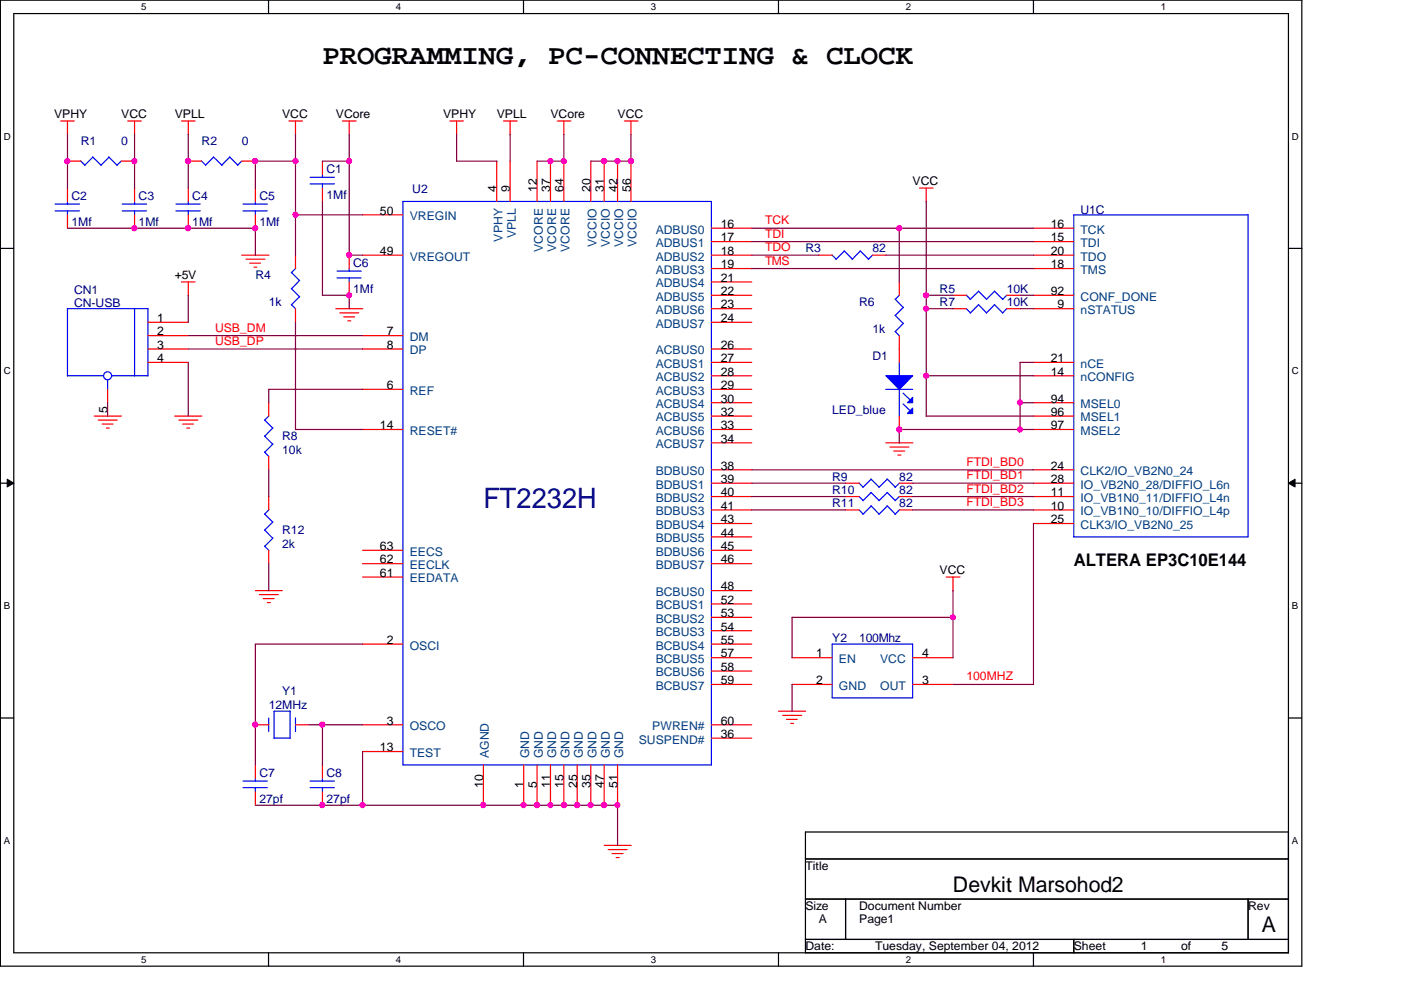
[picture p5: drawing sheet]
<svg xmlns="http://www.w3.org/2000/svg" width="297mm" height="210mm" viewBox="0 0 297 210" stroke-linecap="round" stroke-linejoin="round" font-family="sans-serif">
<path d="M.1 0h275.9v204.9h-275.9zM2.9 2.9h270.3v199.1h-270.3z" fill="none" stroke="#000" stroke-width=".25"/>
<g fill="#fff">
<path d="M29.9 .3h1.1v2.3h-1.1z"/>
<path d="M29.9 202.3h1.1v2.3h-1.1z"/>
</g>
<path d="M56.9 0v2.9M56.9 202v2.9" fill="none" stroke="#000" stroke-width=".25"/>
<g fill="#fff">
<path d="M83.9 .3h1.1v2.3h-1.1z"/>
<path d="M83.9 202.3h1.1v2.3h-1.1z"/>
</g>
<path d="M111 0v2.9M111 202v2.9" fill="none" stroke="#000" stroke-width=".25"/>
<g fill="#fff">
<path d="M138 .3h1.1v2.3h-1.1z"/>
<path d="M138 202.3h1.1v2.3h-1.1z"/>
</g>
<path d="M165.1 0v2.9M165.1 202v2.9" fill="none" stroke="#000" stroke-width=".25"/>
<g fill="#fff">
<path d="M192.1 .3h1.1v2.3h-1.1z"/>
<path d="M192.1 202.3h1.1v2.3h-1.1z"/>
</g>
<path d="M219.1 0v2.9M219.1 202v2.9" fill="none" stroke="#000" stroke-width=".25"/>
<g fill="#fff">
<path d="M246.1 .3h1.1v2.3h-1.1z"/>
<path d="M246.1 202.3h1.1v2.3h-1.1z"/>
<path d="M.8 27.8h1.4v2.2h-1.4z"/>
<path d="M273.9 27.8h1.4v2.2h-1.4z"/>
<path d="M.8 77.6h1.4v2.2h-1.4z"/>
<path d="M273.9 77.6h1.4v2.2h-1.4z"/>
</g>
<path d="M.1 52.7h2.8M273.2 52.7h2.8" fill="none" stroke="#000" stroke-width=".25"/>
<g fill="#fff">
<path d="M.8 127.3h1.3v2.3h-1.3z"/>
<path d="M273.9 127.3h1.3v2.3h-1.3z"/>
</g>
<path d="M.1 102.4h2.8M273.2 102.4h2.8" fill="none" stroke="#000" stroke-width=".25"/>
<path d="M1.5 101.6l1.4 .8-1.4 .9zM273.2 102.4l1.4-.8v1.7z" fill="#000"/>
<path d="M1.5 101.6l1.4 .8-1.4 .9zM273.2 102.4l1.4-.8v1.7z" fill="none" stroke="#000" stroke-width=".21"/>
<g fill="#fff">
<path d="M.8 177.1h1.3v2.3h-1.3z"/>
<path d="M273.9 177.1h1.3v2.3h-1.3z"/>
</g>
<path d="M.1 152.2h2.8M273.2 152.2h2.8M170.8 176.4h102.4v25.6h-102.4zM170.8 182.1h102.4M170.8 190.6h102.4M170.8 199.2h102.4M179.3 190.6v8.6M227.7 199.2v2.8M264.6 190.6v8.6" fill="none" stroke="#000" stroke-width=".25"/>
<g fill="none" stroke="#f00" stroke-width=".25">
<path d="M12.9 25.7h2.8M14.3 25.7v2.8M14.3 39.9v2.8M14.3 34.2h2.8M25.7 34.2h2.8M27.1 25.7h2.9M28.5 25.7v2.8M28.5 39.9v2.8M38.5 25.7h2.9M39.9 25.7v2.8M39.9 39.9v2.8M39.9 34.2h2.9"/>
<path d="M51.3 34.2h2.8M54.1 39.9v2.8M61.3 25.7h2.8M62.6 25.7v2.8M68.4 34.2v2.8M68.4 39.9v2.8M72.6 25.7h2.9M74 25.7v2.8M95.4 25.7h2.9M96.8 25.7v2.8M105.3 34.2v8.5M106.8 25.7h2.8"/>
<path d="M108.2 25.7v2.8M108.2 34.2v8.5M113.9 34.2v8.5M116.7 34.2v8.5M118.1 25.7h2.9M119.5 25.7v2.8M119.5 34.2v8.5M125.3 34.2v8.5M128.1 34.2v8.5M130.9 34.2v8.5M132.4 25.7h2.9M133.8 25.7v2.8"/>
<path d="M133.8 34.2v8.5M194.9 39.9h2.9M196.4 39.9v2.9M14.3 45.6v2.8M28.5 45.6v2.8M38.5 59.8h2.9M39.9 45.6v2.8M39.9 59.8v2.9M51.3 54.1h5.7M52.2 54.9h4M53 55.8h2.2M53.8 56.6h.6"/>
<path d="M54.1 45.6v2.8M74 54.1v2.8M74 59.8v2.8M76.9 54.1h8.5M76.9 45.6h8.5M150.8 59.8h8.6M150.8 54.1h8.6M150.8 48.4h8.6M150.8 51.2h8.6M150.8 56.9h8.6M173.6 54.1h2.8M185 54.1h2.8"/>
<path d="M219.1 54.1h8.6M219.1 48.4h8.6M219.1 51.2h8.6M219.1 56.9h8.6M31.4 68.3h8.5M31.4 71.2h8.5M31.4 74h8.5M31.4 76.8h8.5M71.2 65.4h5.7M72 66.3h4.1M72.9 67.2h2.3M73.7 68h.7"/>
<path d="M76.9 71.2h8.5M76.9 74h8.5M150.8 65.4h8.6M150.8 68.3h8.6M150.8 74h8.6M150.8 76.8h8.6M150.8 62.6h8.6M150.8 79.7h8.6M202.1 65.4h2.8M202.1 62.6h2.8M213.4 65.4h2.9M213.4 62.6h2.9"/>
<path d="M219.1 65.4h8.6M219.1 76.8h8.6M219.1 62.6h8.6M219.1 79.7h8.6M20 88.2h5.7M20.8 89.1h4M21.7 89.9h2.3M22.6 90.8h.6M22.8 82.5v2.9M37 88.2h5.8M37.9 89.1h4M38.7 89.9h2.3"/>
<path d="M39.6 90.8h.6M57 85.4v2.8M57 96.8v2.8M76.9 82.5h8.5M76.9 91.1h8.5M150.8 88.2h8.6M150.8 93.9h8.6M150.8 82.5h8.6M150.8 85.4h8.6M150.8 91.1h8.6M150.8 99.6h8.6M187.8 93.9h5.7"/>
<path d="M188.7 94.8h4M189.5 95.6h2.3M190.4 96.5h.6M219.1 88.2h8.6M219.1 85.4h8.6M219.1 91.1h8.6M219.1 99.6h8.6M57 105.3v2.8M57 116.7v2.8M76.9 116.7h8.5M76.9 119.5h8.5M150.8 102.4h8.6"/>
<path d="M150.8 105.3h8.6M150.8 108.1h8.6M150.8 111h8.6M150.8 113.8h8.6M150.8 116.7h8.6M150.8 119.5h8.6M179.3 102.4h2.9M179.3 105.3h2.9M179.3 108.1h2.9M190.7 102.4h2.8M190.7 105.3h2.8M190.7 108.1h2.8"/>
<path d="M219.1 102.4h8.6M219.1 105.3h8.6M219.1 108.1h8.6M219.1 111h8.6M54.1 125.2h5.8M55 126.1h4M55.8 126.9h2.3M56.7 127.8h.6M76.9 122.3h8.5M76.9 136.6h8.5M150.8 125.2h8.6M150.8 128.1h8.6"/>
<path d="M150.8 130.9h8.6M150.8 133.7h8.6M150.8 136.6h8.6M150.8 139.4h8.6M167.9 139.4h8.5M193.5 139.4h8.6M200.6 122.3h2.9M202.1 122.3v3M54.1 153.7h2.9M62.6 153.7h2.9M76.9 153.7h8.5M76.9 159.3h8.5"/>
<path d="M150.8 142.3h8.6M150.8 145.1h8.6M150.8 153.7h8.6M150.8 156.5h8.6M165.1 150.8h5.7M165.9 151.7h4.1M166.7 152.5h2.3M167.6 153.4h.6M167.9 145.1h8.5M193.5 145.1h8.6M54.1 162.2v2.8M54.1 167.9v2.8"/>
<path d="M102.5 162.2v8.5M111 162.2v8.5M113.9 162.2v8.5M116.7 162.2v8.5M119.5 162.2v8.5M122.4 162.2v8.5M125.3 162.2v8.5M128.1 179.2h5.7M128.1 162.2v8.5M130.9 162.2v8.5M128.9 180.1h4.1M129.7 181h2.4"/>
<path d="M130.6 181.8h.7"/>
</g>
<g fill="none" stroke="#00f" stroke-width=".25">
<path d="M17.1 34.1l.9 .9M19.6 33.3l1.8 1.7M19.7 33.3l-1.8 1.8M23.1 33.3l1.7 1.7M23.1 33.3l-1.7 1.8M25.7 34.2l-.9 .9M42.7 34.1l.9 .9M45.3 33.3l1.7 1.7M45.3 33.3l-1.7 1.8M48.7 33.3l1.7 1.7M48.7 33.3l-1.7 1.8M51.3 34.2l-.9 .9"/>
<path d="M65.7 39h5.2M65.7 37.6h5.2M68.4 37v.6M68.4 38.9v1M11.7 44.7h5.1M11.7 43.3h5.1M14.3 42.7v.6M14.3 44.7v.9M25.9 44.7h5.2M25.9 43.3h5.2M28.5 42.7v.6M28.5 44.7v.9"/>
<path d="M37.3 44.7h5.2M37.3 43.3h5.2M39.9 42.7v.6M39.9 44.7v.9M51.5 44.7h5.2M51.5 43.3h5.2M54.1 42.7v.6M54.1 44.7v.9M71.5 58.9h5.1M71.5 57.5h5.1M74 56.9v.6M74 58.9v.9"/>
<path d="M85.4 42.7h65.4v119.5h-65.4zM176.4 54.1l.9 .8M179 53.2l1.7 1.8 1.7-1.8M179 53.2l-1.8 1.8M182.4 53.2l1.7 1.7M185 54.1l-.9 .9M227.7 45.6h36.9v68.2h-36.9zM14.3 65.4h17.1M14.3 79.7h7.7M14.3 65.4v14.3M23.7 79.7h7.7M28.5 65.4v14.3"/>
<path d="M31.4 65.4v14.3M204.8 62.6l.9 .9M207.4 64.6l1.8 1.7M207.4 61.7l1.8 1.8M207.5 64.6l-1.8 1.8-.9-1M207.5 61.8l-1.8 1.7M210.8 64.6l1.8 1.7M210.8 61.7l1.8 1.8M210.9 64.6l-1.8 1.8M210.9 61.8l-1.8 1.7M213.4 65.4l-.8 1M213.4 62.6l-.8 .9"/>
<path d="M22.8 80.6v2M56.1 95.8l.9 1M56.1 92.5l1.7 1.7M56.1 89l1.7 1.8M57 88.2l-.9 .9M57.9 94.1l-1.8 1.8M57.9 90.7l-1.8 1.8M56.1 115.8l.9 .9M56.1 112.4l1.7 1.7M56.1 109l1.7 1.7M57 108.1l-.9 .9M57.9 114.1l-1.8 1.7"/>
<path d="M57.9 110.7l-1.8 1.7M182.1 102.4l.9 .9M182.1 105.2l.9 .9M182.1 108.1l.9 .9M184.7 101.6l1.7 1.7M184.7 104.4l1.7 1.7M184.7 107.2l1.6 1.9 1.8-1.8M184.7 101.6l-1.7 1.7M184.7 104.4l-1.7 1.8M184.7 107.3l-1.7 1.8M188.1 101.6l1.7 1.7M188.1 104.4l1.7 1.7"/>
<path d="M188.1 107.2l1.7 1.8M188.1 101.6l-1.8 1.7M188.1 104.4l-1.8 1.8M190.7 102.4l-.9 .9M190.7 105.3l-.9 .9M190.7 108.1l-.9 1M176.4 136.6h17.1v11.4h-17.1zM57 152.2v2.9M58.1 150.8h3.4M58.1 150.8v5.7h3.4M61.5 150.7v5.8M62.6 152.2v2.9"/>
<path d="M51.5 167h5.2M51.5 165.6h5.2M54.1 165v.7M54.1 167v.9"/>
<circle cx="22.8" cy="79.7" r=".85"/>
</g>
<path d="M187.8 79.7h5.7l-2.8 2.8z" fill="#00f"/>
<path d="M187.8 79.7h5.7l-2.8 2.8z" fill="none" stroke="#00f" stroke-width=".25"/>
<path d="M193.5 84.2v1.2h-1.1z" fill="#00f"/>
<path d="M193.5 84.2v1.2h-1.1z" fill="none" stroke="#00f" stroke-width=".25"/>
<path d="M193.5 86.5v1.2h-1.1z" fill="#00f"/>
<g fill="none" stroke="#00f" stroke-width=".25">
<path d="M61.8 57.7l1.7 1.8M62.7 56.9l-.9 .9M63.5 59.4l-1.7 1.8M61.8 64.6l.8 .8M61.8 61.2l1.7 1.7M63.5 62.9l-1.7 1.7M189.8 70.3l.9 .9M189.8 66.8l1.7 1.8M189.8 63.4l1.7 1.8M190.7 76.8v2.9M190.7 62.6l-.9 .9M191.6 68.5l-1.8 1.8"/>
<path d="M191.6 65.2l-1.8 1.7M187.8 82.5h5.7M190.7 82.5v5.8M191.5 83.4l1.5 1.4M191.5 85.6l1.5 1.5M193.5 86.5v1.2h-1.1zM65.7 167h5.2M65.7 165.6h5.2M68.4 165v.7M68.4 167v.9"/>
</g>
<path d="M62.6 54.1v2.8M190.7 59.8v2.8M62.6 65.4v2.9M190.7 71.2v5.6M190.7 88.2v2.9M68.4 162.2v2.8M68.4 167.9v2.8" fill="none" stroke="#f00" stroke-width=".25"/>
<g fill="none" stroke="#800040" stroke-width=".25">
<path d="M14.3 28.5v11.4M28.5 28.5v11.4M39.9 28.5v11.4M62.6 28.5v25.6M62.7 34.2h-8.6v5.7M68.4 34.2h5.7M74 28.5v25.6h2.9M96.8 28.5v5.7h8.6M108.2 28.5v5.7M113.9 34.2h5.7M119.5 28.5v5.7M125.3 34.2h8.5"/>
<path d="M133.8 28.5v5.7M14.3 48.4h39.9M54.1 48.4v5.7M62.6 45.6h14.3M68.4 42.7v20M159.4 51.2h59.8M159.4 48.4h59.8M159.4 54.1h14.2M159.4 56.9h59.8M187.8 54.1h31.4M190.7 48.4v11.4M196.4 42.7v45.6"/>
<path d="M39.9 62.6v5.8M39.9 76.8v11.5M39.9 71.2h37M39.9 74h37M62.6 68.3v22.8M68.4 62.6h5.7M74 62.6v2.9M196.4 65.4h5.7M196.4 62.6h5.7M196.4 79.7h22.8M216.3 65.4h2.9M216.3 62.6h2.9"/>
<path d="M219.1 76.8h-2.8v14.3M22.8 85.4v2.9M57 99.6v5.7M62.6 91.1h14.3M76.9 82.5h-19.9v2.9M159.4 99.6h59.8M196.4 88.2h22.8M216.2 85.4h2.9M219.2 91.1h-28.5v2.8M57 119.5v5.8M159.4 108.1h19.9M159.4 105.3h19.9"/>
<path d="M159.4 102.4h19.9M193.5 108.1h25.7M193.5 105.3h25.7M193.5 102.4h25.7M219.1 111v34.1M76.9 136.6h-22.8v25.6M202.1 125.2v14.3M202.1 130.9h-34.2v8.6M65.5 153.7h11.4M68.4 153.7v8.5M76.9 159.3v11.5M167.9 145.1v5.7"/>
<path d="M202.1 145.1h17.1M54.1 170.7h76.9M130.9 170.7v8.6"/>
</g>
<circle cx="122.4" cy="170.7" r=".56" fill="#f0f"/>
<circle cx="122.4" cy="170.7" r=".56" fill="none" stroke="#f0f" stroke-width=".25"/>
<circle cx="54.1" cy="153.6" r=".56" fill="#f0f"/>
<circle cx="54.1" cy="153.6" r=".56" fill="none" stroke="#f0f" stroke-width=".25"/>
<circle cx="28.5" cy="34.2" r=".56" fill="#f0f"/>
<circle cx="28.5" cy="34.2" r=".56" fill="none" stroke="#f0f" stroke-width=".25"/>
<circle cx="14.3" cy="34.2" r=".56" fill="#f0f"/>
<circle cx="14.3" cy="34.2" r=".56" fill="none" stroke="#f0f" stroke-width=".25"/>
<circle cx="74" cy="62.6" r=".55" fill="#f0f"/>
<circle cx="74" cy="62.6" r=".55" fill="none" stroke="#f0f" stroke-width=".25"/>
<circle cx="39.9" cy="48.4" r=".56" fill="#f0f"/>
<circle cx="39.9" cy="48.4" r=".56" fill="none" stroke="#f0f" stroke-width=".25"/>
<circle cx="128" cy="34.2" r=".56" fill="#f0f"/>
<circle cx="128" cy="34.2" r=".56" fill="none" stroke="#f0f" stroke-width=".25"/>
<circle cx="54.1" cy="34.2" r=".56" fill="#f0f"/>
<circle cx="54.1" cy="34.2" r=".56" fill="none" stroke="#f0f" stroke-width=".25"/>
<circle cx="62.6" cy="34.2" r=".56" fill="#f0f"/>
<circle cx="62.6" cy="34.2" r=".56" fill="none" stroke="#f0f" stroke-width=".25"/>
<circle cx="119.5" cy="170.7" r=".56" fill="#f0f"/>
<circle cx="119.5" cy="170.7" r=".56" fill="none" stroke="#f0f" stroke-width=".25"/>
<circle cx="130.9" cy="34.2" r=".55" fill="#f0f"/>
<circle cx="130.9" cy="34.2" r=".55" fill="none" stroke="#f0f" stroke-width=".25"/>
<circle cx="68.3" cy="170.7" r=".56" fill="#f0f"/>
<circle cx="68.3" cy="170.7" r=".56" fill="none" stroke="#f0f" stroke-width=".25"/>
<circle cx="116.7" cy="170.7" r=".55" fill="#f0f"/>
<circle cx="116.7" cy="170.7" r=".55" fill="none" stroke="#f0f" stroke-width=".25"/>
<circle cx="54.1" cy="48.4" r=".56" fill="#f0f"/>
<circle cx="54.1" cy="48.4" r=".56" fill="none" stroke="#f0f" stroke-width=".25"/>
<circle cx="190.7" cy="91.1" r=".56" fill="#f0f"/>
<circle cx="190.7" cy="91.1" r=".56" fill="none" stroke="#f0f" stroke-width=".25"/>
<circle cx="216.2" cy="91.1" r=".55" fill="#f0f"/>
<circle cx="216.2" cy="91.1" r=".55" fill="none" stroke="#f0f" stroke-width=".25"/>
<circle cx="62.7" cy="45.5" r=".55" fill="#f0f"/>
<circle cx="62.7" cy="45.5" r=".55" fill="none" stroke="#f0f" stroke-width=".25"/>
<circle cx="133.8" cy="34.2" r=".56" fill="#f0f"/>
<circle cx="133.8" cy="34.2" r=".56" fill="none" stroke="#f0f" stroke-width=".25"/>
<circle cx="113.8" cy="170.7" r=".56" fill="#f0f"/>
<circle cx="113.8" cy="170.7" r=".56" fill="none" stroke="#f0f" stroke-width=".25"/>
<circle cx="116.7" cy="34.2" r=".55" fill="#f0f"/>
<circle cx="116.7" cy="34.2" r=".55" fill="none" stroke="#f0f" stroke-width=".25"/>
<circle cx="202" cy="130.9" r=".54" fill="#f0f"/>
<circle cx="202" cy="130.9" r=".54" fill="none" stroke="#f0f" stroke-width=".25"/>
<circle cx="130.9" cy="170.7" r=".55" fill="#f0f"/>
<circle cx="130.9" cy="170.7" r=".55" fill="none" stroke="#f0f" stroke-width=".25"/>
<circle cx="111" cy="170.7" r=".56" fill="#f0f"/>
<circle cx="111" cy="170.7" r=".56" fill="none" stroke="#f0f" stroke-width=".25"/>
<circle cx="74" cy="54.1" r=".55" fill="#f0f"/>
<circle cx="74" cy="54.1" r=".55" fill="none" stroke="#f0f" stroke-width=".25"/>
<circle cx="190.7" cy="48.4" r=".56" fill="#f0f"/>
<circle cx="190.7" cy="48.4" r=".56" fill="none" stroke="#f0f" stroke-width=".25"/>
<circle cx="74" cy="34.2" r=".55" fill="#f0f"/>
<circle cx="74" cy="34.2" r=".55" fill="none" stroke="#f0f" stroke-width=".25"/>
<circle cx="76.9" cy="170.7" r=".56" fill="#f0f"/>
<circle cx="76.9" cy="170.7" r=".56" fill="none" stroke="#f0f" stroke-width=".25"/>
<circle cx="128" cy="170.7" r=".56" fill="#f0f"/>
<circle cx="128" cy="170.7" r=".56" fill="none" stroke="#f0f" stroke-width=".25"/>
<circle cx="102.4" cy="170.7" r=".55" fill="#f0f"/>
<circle cx="102.4" cy="170.7" r=".55" fill="none" stroke="#f0f" stroke-width=".25"/>
<circle cx="119.5" cy="34.2" r=".56" fill="#f0f"/>
<circle cx="119.5" cy="34.2" r=".56" fill="none" stroke="#f0f" stroke-width=".25"/>
<circle cx="125.2" cy="170.7" r=".56" fill="#f0f"/>
<circle cx="125.2" cy="170.7" r=".56" fill="none" stroke="#f0f" stroke-width=".25"/>
<circle cx="68.3" cy="153.6" r=".56" fill="#f0f"/>
<circle cx="68.3" cy="153.6" r=".56" fill="none" stroke="#f0f" stroke-width=".25"/>
<circle cx="28.5" cy="48.4" r=".56" fill="#f0f"/>
<circle cx="28.5" cy="48.4" r=".56" fill="none" stroke="#f0f" stroke-width=".25"/>
<circle cx="39.9" cy="34.2" r=".56" fill="#f0f"/>
<circle cx="39.9" cy="34.2" r=".56" fill="none" stroke="#f0f" stroke-width=".25"/>
<circle cx="196.3" cy="65.4" r=".56" fill="#f0f"/>
<circle cx="196.3" cy="65.4" r=".56" fill="none" stroke="#f0f" stroke-width=".25"/>
<circle cx="196.3" cy="79.7" r=".56" fill="#f0f"/>
<circle cx="196.3" cy="79.7" r=".56" fill="none" stroke="#f0f" stroke-width=".25"/>
<circle cx="196.3" cy="62.6" r=".56" fill="#f0f"/>
<circle cx="196.3" cy="62.6" r=".56" fill="none" stroke="#f0f" stroke-width=".25"/>
<circle cx="216.2" cy="85.3" r=".55" fill="#f0f"/>
<circle cx="216.2" cy="85.3" r=".55" fill="none" stroke="#f0f" stroke-width=".25"/>
<text font-size="6" x="68.4" y="13.6">PROGRAMMING, PC-CONNECTING &amp; CLOCK</text>
<text font-size="6" fill="#000080" x="102.5" y="107.8">FT2232H</text>
<g font-size="4.6">
<text x="202.1" y="189.1">Devkit Marsohod2</text>
<text x="267.5" y="197.6">A</text>
</g>
<text font-size="3.7" x="227.7" y="120.1">ALTERA EP3C10E144</text>
<g font-size="2.5">
<text x="11.5" y="25.1">VPHY</text>
<text x="25.7" y="25.1">VCC</text>
<text x="37" y="25.1">VPLL</text>
<text x="59.8" y="25.1">VCC</text>
<text x="71.2" y="25.1">VCore</text>
<text x="93.9" y="25.1">VPHY</text>
<text x="105.3" y="25.1">VPLL</text>
<text x="116.7" y="25.1">VCore</text>
<text x="130.9" y="25.1">VCC</text>
<text x="105.3" y="40.7" transform="rotate(-90 105.3 40.7)">4</text>
<text x="108.1" y="40.7" transform="rotate(-90 108.1 40.7)">9</text>
<text x="113.8" y="40.7" transform="rotate(-90 113.8 40.7)">12</text>
<text x="116.7" y="40.7" transform="rotate(-90 116.7 40.7)">37</text>
<text x="119.5" y="40.7" transform="rotate(-90 119.5 40.7)">64</text>
<text x="125.2" y="40.7" transform="rotate(-90 125.2 40.7)">20</text>
<text x="128.1" y="40.7" transform="rotate(-90 128.1 40.7)">31</text>
<text x="130.9" y="40.7" transform="rotate(-90 130.9 40.7)">42</text>
<text x="133.7" y="40.7" transform="rotate(-90 133.7 40.7)">56</text>
<text x="193.5" y="39.3">VCC</text>
<text x="80.6" y="45.5">50</text>
<text x="152.8" y="48.3">16</text>
<text x="152.8" y="51.2">17</text>
<text x="222.8" y="48.3">16</text>
<text x="222.8" y="51.2">15</text>
<text x="37" y="59.2">+5V</text>
<text x="80.6" y="54.1">49</text>
<text x="152.8" y="54.1">18</text>
<text x="152.8" y="56.9">19</text>
<text x="152.8" y="59.7">21</text>
<text x="222.8" y="54.1">20</text>
<text x="222.8" y="56.9">18</text>
<text x="152.8" y="62.6">22</text>
<text x="152.8" y="65.4">23</text>
<text x="222.8" y="62.6">92</text>
<text x="224.2" y="65.4">9</text>
<text x="33.4" y="68.3">1</text>
<text x="33.4" y="71.1">2</text>
<text x="82" y="71.1">7</text>
<text x="152.8" y="68.3">24</text>
<text x="33.4" y="74">3</text>
<text x="33.4" y="76.8">4</text>
<text x="82" y="74">8</text>
<text x="152.8" y="74">26</text>
<text x="152.8" y="76.8">27</text>
<text x="222.8" y="76.8">21</text>
<text x="82" y="82.5">6</text>
<text x="152.8" y="79.6">28</text>
<text x="152.8" y="82.5">29</text>
<text x="222.8" y="79.6">14</text>
<text x="22.8" y="87.5" transform="rotate(-90 22.8 87.5)">5</text>
<text x="152.8" y="85.3">30</text>
<text x="152.8" y="88.2">32</text>
<text x="222.8" y="85.3">94</text>
<text x="222.8" y="88.2">96</text>
<text x="80.6" y="91">14</text>
<text x="152.8" y="91">33</text>
<text x="152.8" y="93.9">34</text>
<text x="222.8" y="91">97</text>
<text x="152.8" y="99.6">38</text>
<text x="222.8" y="99.6">24</text>
<text x="152.8" y="102.4">39</text>
<text x="152.8" y="105.2">40</text>
<text x="222.8" y="105.2">11</text>
<text x="222.8" y="102.4">28</text>
<text x="152.8" y="108.1">41</text>
<text x="152.8" y="111">43</text>
<text x="152.8" y="113.8">44</text>
<text x="222.8" y="111">25</text>
<text x="222.8" y="108.1">10</text>
<text x="80.6" y="119.5">62</text>
<text x="80.6" y="116.6">63</text>
<text x="152.8" y="116.6">45</text>
<text x="152.8" y="119.5">46</text>
<text x="80.6" y="122.3">61</text>
<text x="152.8" y="125.2">48</text>
<text x="199.2" y="121.8">VCC</text>
<text x="152.8" y="128">52</text>
<text x="152.8" y="130.9">53</text>
<text x="82" y="136.5">2</text>
<text x="152.8" y="133.7">54</text>
<text x="152.8" y="136.5">55</text>
<text x="152.8" y="139.4">57</text>
<text x="152.8" y="142.2">58</text>
<text x="173" y="139.4">1</text>
<text x="195.5" y="139.4">4</text>
<text x="152.8" y="145.1">59</text>
<text x="173" y="145.1">2</text>
<text x="195.5" y="145.1">3</text>
<text x="82" y="153.6">3</text>
<text x="152.8" y="153.6">60</text>
<text x="80.6" y="159.3">13</text>
<text x="152.8" y="156.5">36</text>
<text x="102.4" y="167.1" transform="rotate(-90 102.4 167.1)">10</text>
<text x="111" y="167.1" transform="rotate(-90 111 167.1)">1</text>
<text x="113.8" y="167.1" transform="rotate(-90 113.8 167.1)">5</text>
<text x="116.7" y="167.1" transform="rotate(-90 116.7 167.1)">11</text>
<text x="119.5" y="167.1" transform="rotate(-90 119.5 167.1)">15</text>
<text x="122.3" y="167.1" transform="rotate(-90 122.3 167.1)">25</text>
<text x="125.2" y="167.1" transform="rotate(-90 125.2 167.1)">35</text>
<text x="128.1" y="167.1" transform="rotate(-90 128.1 167.1)">47</text>
<text x="130.9" y="167.1" transform="rotate(-90 130.9 167.1)">51</text>
<text x="170.8" y="184.4">Title</text>
<text x="170.8" y="192.9">Size</text>
<text x="173.6" y="195.7">A</text>
<text x="182.2" y="195.7">Page1</text>
<text x="182.2" y="192.9">Document Number</text>
<text x="264.6" y="192.9">Rev</text>
<text x="170.8" y="201.5">Date:</text>
<text x="185.5" y="201.5">Tuesday, September 04, 2012</text>
<text x="227.7" y="201.5">Sheet</text>
<text x="241.9" y="201.5">1</text>
<text x="250.4" y="201.5">of</text>
<text x="258.9" y="201.5">5</text>
</g>
<g font-size="2.5" fill="#000080">
<text x="17.1" y="30.8">R1</text>
<text x="25.7" y="30.8">0</text>
<text x="42.8" y="30.8">R2</text>
<text x="51.3" y="30.8">0</text>
<text x="69.2" y="36.7">C1</text>
<text x="87.4" y="41">U2</text>
<text x="15.2" y="42.4">C2</text>
<text x="15.2" y="47.8">1Mf</text>
<text x="29.4" y="42.4">C3</text>
<text x="29.4" y="47.8">1Mf</text>
<text x="40.8" y="42.4">C4</text>
<text x="40.8" y="47.8">1Mf</text>
<text x="55" y="42.4">C5</text>
<text x="55" y="47.8">1Mf</text>
<text x="69.2" y="42.2">1Mf</text>
<text x="229.1" y="45.3">U1C</text>
<text x="170.8" y="53.5">R3</text>
<text x="185" y="53.5">82</text>
<text x="54.1" y="59.2">R4</text>
<text x="74.9" y="56.6">C6</text>
<text x="15.7" y="62.4">CN1</text>
<text x="15.7" y="65.2">CN-USB</text>
<text x="57" y="64.9">1k</text>
<text x="74.9" y="62.1">1Mf</text>
<text x="182.2" y="64.9">R6</text>
<text x="199.2" y="64.9">R7</text>
<text x="199.2" y="62.1">R5</text>
<text x="213.4" y="64.9">10K</text>
<text x="213.4" y="62.1">10K</text>
<text x="185" y="70.6">1k</text>
<text x="185" y="76.3">D1</text>
<text x="176.4" y="87.7">LED_blue</text>
<text x="59.8" y="93.3">R8</text>
<text x="59.8" y="96.2">10k</text>
<text x="176.4" y="101.9">R9</text>
<text x="190.7" y="101.9">82</text>
<text x="176.4" y="104.7">R10</text>
<text x="176.4" y="107.6">R11</text>
<text x="190.7" y="104.7">82</text>
<text x="190.7" y="107.6">82</text>
<text x="59.8" y="113.3">R12</text>
<text x="59.8" y="116.1">2k</text>
<text x="176.4" y="136">Y2</text>
<text x="182.2" y="136">100Mhz</text>
<text x="59.8" y="147.4">Y1</text>
<text x="57" y="150.2">12MHz</text>
<text x="55" y="164.8">C7</text>
<text x="69.2" y="164.8">C8</text>
<text x="55" y="170.2">27pf</text>
<text x="69.2" y="170.2">27pf</text>
</g>
<g font-size="2.5" fill="#004080">
<text x="86.9" y="46.7">VREGIN</text>
<text x="106.5" y="51.2" transform="rotate(-90 106.5 51.2)">VPHY</text>
<text x="109.3" y="50.5" transform="rotate(-90 109.3 50.5)">VPLL</text>
<text x="115.1" y="53.4" transform="rotate(-90 115.1 53.4)">VCORE</text>
<text x="117.9" y="53.4" transform="rotate(-90 117.9 53.4)">VCORE</text>
<text x="120.7" y="53.4" transform="rotate(-90 120.7 53.4)">VCORE</text>
<text x="126.4" y="52.4" transform="rotate(-90 126.4 52.4)">VCCIO</text>
<text x="129.3" y="52.4" transform="rotate(-90 129.3 52.4)">VCCIO</text>
<text x="132.1" y="52.4" transform="rotate(-90 132.1 52.4)">VCCIO</text>
<text x="135" y="52.4" transform="rotate(-90 135 52.4)">VCCIO</text>
<text x="139" y="49.5">ADBUS0</text>
<text x="139" y="52.4">ADBUS1</text>
<text x="229.1" y="49.5">TCK</text>
<text x="229.1" y="52.4">TDI</text>
<text x="86.9" y="55.2">VREGOUT</text>
<text x="139" y="55.2">ADBUS2</text>
<text x="139" y="58.1">ADBUS3</text>
<text x="229.1" y="55.2">TDO</text>
<text x="229.1" y="58.1">TMS</text>
<text x="139" y="60.9">ADBUS4</text>
<text x="139" y="63.8">ADBUS5</text>
<text x="229.1" y="63.8">CONF_DONE</text>
<text x="139" y="66.6">ADBUS6</text>
<text x="139" y="69.5">ADBUS7</text>
<text x="229.1" y="66.6">nSTATUS</text>
<text x="86.9" y="72.3">DM</text>
<text x="86.9" y="75.1">DP</text>
<text x="139" y="75.1">ACBUS0</text>
<text x="139" y="78">ACBUS1</text>
<text x="229.1" y="78">nCE</text>
<text x="86.9" y="83.7">REF</text>
<text x="139" y="80.8">ACBUS2</text>
<text x="139" y="83.7">ACBUS3</text>
<text x="229.1" y="80.8">nCONFIG</text>
<text x="139" y="86.5">ACBUS4</text>
<text x="139" y="89.4">ACBUS5</text>
<text x="229.1" y="86.5">MSEL0</text>
<text x="229.1" y="89.4">MSEL1</text>
<text x="86.9" y="92.2">RESET#</text>
<text x="139" y="92.2">ACBUS6</text>
<text x="139" y="95">ACBUS7</text>
<text x="229.1" y="92.2">MSEL2</text>
<text x="139" y="100.8">BDBUS0</text>
<text x="229.1" y="100.8">CLK2/IO_VB2N0_24</text>
<text x="139" y="103.6">BDBUS1</text>
<text x="139" y="106.4">BDBUS2</text>
<text x="229.1" y="106.4">IO_VB1N0_11/DIFFIO_L4n</text>
<text x="229.1" y="103.6">IO_VB2N0_28/DIFFIO_L6n</text>
<text x="139" y="109.3">BDBUS3</text>
<text x="139" y="112.1">BDBUS4</text>
<text x="229.1" y="112.1">CLK3/IO_VB2N0_25</text>
<text x="229.1" y="109.3">IO_VB1N0_10/DIFFIO_L4p</text>
<text x="86.9" y="117.8">EECS</text>
<text x="139" y="115">BDBUS5</text>
<text x="139" y="117.8">BDBUS6</text>
<text x="86.9" y="123.5">EEDATA</text>
<text x="86.9" y="120.6">EECLK</text>
<text x="139" y="120.6">BDBUS7</text>
<text x="139" y="126.4">BCBUS0</text>
<text x="139" y="129.2">BCBUS1</text>
<text x="86.9" y="137.7">OSCI</text>
<text x="139" y="132">BCBUS2</text>
<text x="139" y="134.9">BCBUS3</text>
<text x="139" y="137.7">BCBUS4</text>
<text x="139" y="140.6">BCBUS5</text>
<text x="139" y="143.4">BCBUS6</text>
<text x="177.9" y="140.6">EN</text>
<text x="186.6" y="140.6">VCC</text>
<text x="139" y="146.3">BCBUS7</text>
<text x="177.9" y="146.3">GND</text>
<text x="186.6" y="146.3">OUT</text>
<text x="86.9" y="154.8">OSCO</text>
<text x="138.3" y="154.8">PWREN#</text>
<text x="86.9" y="160.5">TEST</text>
<text x="103.7" y="160.7" transform="rotate(-90 103.7 160.7)">AGND</text>
<text x="112.2" y="160.7" transform="rotate(-90 112.2 160.7)">GND</text>
<text x="115.1" y="160.7" transform="rotate(-90 115.1 160.7)">GND</text>
<text x="117.9" y="160.7" transform="rotate(-90 117.9 160.7)">GND</text>
<text x="120.7" y="160.7" transform="rotate(-90 120.7 160.7)">GND</text>
<text x="123.6" y="160.7" transform="rotate(-90 123.6 160.7)">GND</text>
<text x="126.4" y="160.7" transform="rotate(-90 126.4 160.7)">GND</text>
<text x="129.3" y="160.7" transform="rotate(-90 129.3 160.7)">GND</text>
<text x="132.1" y="160.7" transform="rotate(-90 132.1 160.7)">GND</text>
<text x="135.4" y="157.6">SUSPEND#</text>
</g>
<g font-size="2.5" fill="#f00">
<text x="162.2" y="47.5">TCK</text>
<text x="162.2" y="50.4">TDI</text>
<text x="162.2" y="53.3">TDO</text>
<text x="162.2" y="56.1">TMS</text>
<text x="45.6" y="70.3">USB_DM</text>
<text x="45.6" y="73.2">USB_DP</text>
<text x="204.9" y="101.6">FTDI_BD1</text>
<text x="204.9" y="98.8">FTDI_BD0</text>
<text x="204.9" y="107.3">FTDI_BD3</text>
<text x="204.9" y="104.4">FTDI_BD2</text>
<text x="204.9" y="144.3">100MHZ</text>
</g>
<g font-size="2">
<text x="29.9" y="2.2">5</text>
<text x="83.9" y="2.2">4</text>
<text x="138" y="2.2">3</text>
<text x="192.1" y="2.2">2</text>
<text x="246.1" y="2.2">1</text>
<text x=".8" y="29.6">D</text>
<text x="273.9" y="29.6">D</text>
<text x=".8" y="79.4">C</text>
<text x="273.9" y="79.4">C</text>
<text x=".8" y="129.2">B</text>
<text x="273.9" y="129.2">B</text>
<text x=".8" y="178.9">A</text>
<text x="273.9" y="178.9">A</text>
<text x="29.9" y="204.1">5</text>
<text x="83.9" y="204.1">4</text>
<text x="138" y="204.1">3</text>
<text x="192.1" y="204.1">2</text>
<text x="246.1" y="204.1">1</text>
</g>
</svg>
